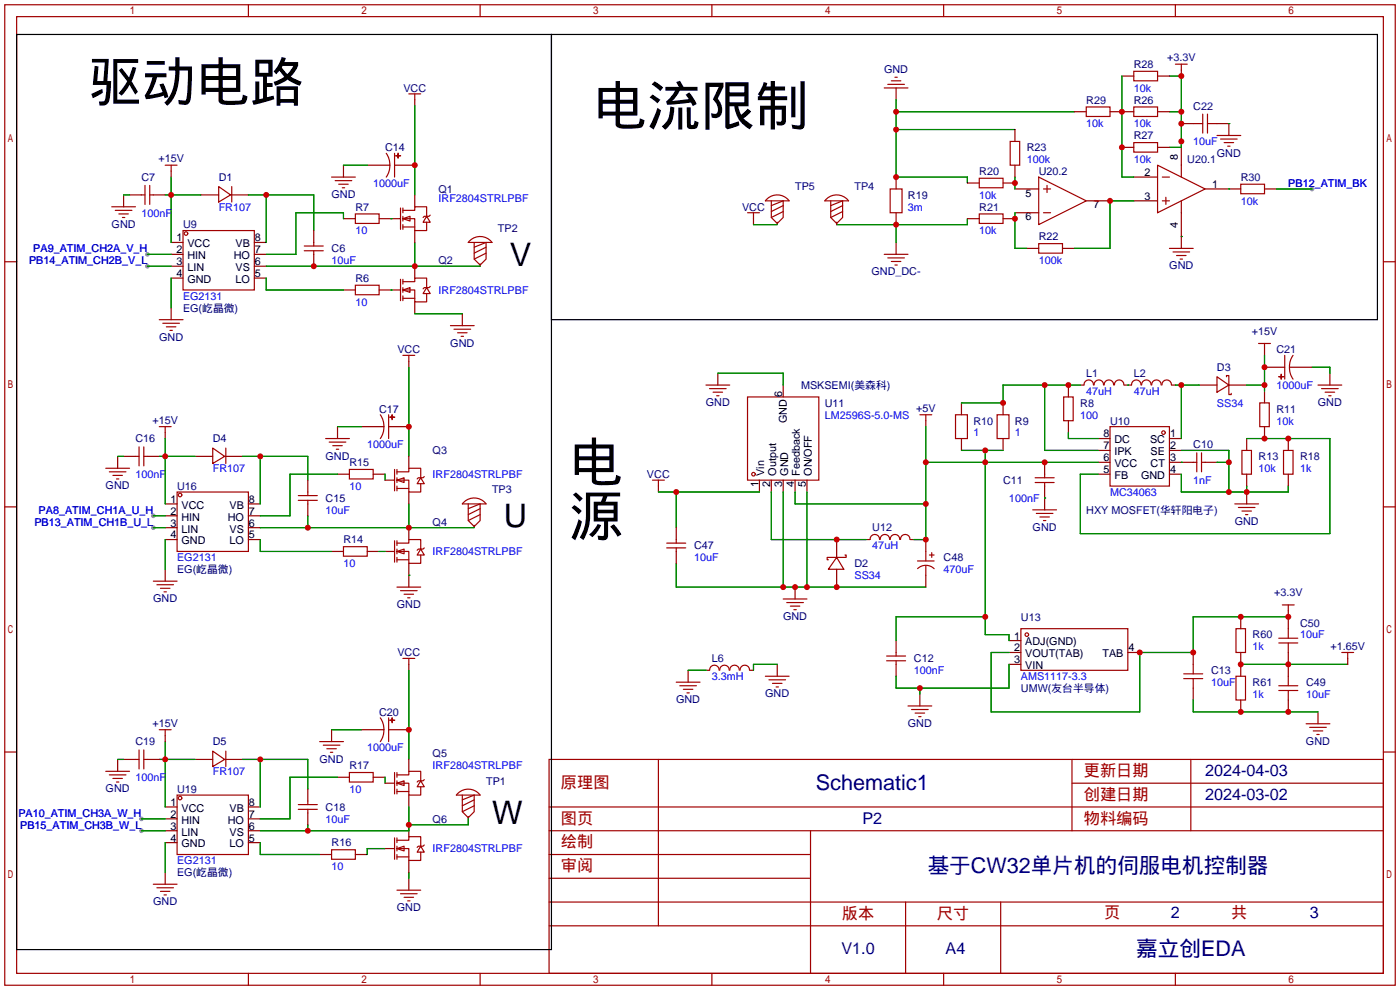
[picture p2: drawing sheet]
<svg xmlns="http://www.w3.org/2000/svg" width="299mm" height="212mm" viewBox="0 0 299 212" stroke-linecap="round" stroke-linejoin="round" font-family="sans-serif">
<g fill="#999">
<circle cx="31.5" cy="54.4" r=".51"/>
<circle cx="31.5" cy="56.9" r=".51"/>
<circle cx="30.2" cy="175" r=".51"/>
<circle cx="30.2" cy="177.5" r=".51"/>
<circle cx="280.4" cy="40.4" r=".51"/>
<circle cx="32.8" cy="112.8" r=".51"/>
<circle cx="32.8" cy="110.2" r=".51"/>
</g>
<g fill="none" stroke="#a10000" stroke-width=".25">
<path d="M1 1h297.2v209.6h-297.2zM3.6 3.6h292.1v204.4h-292.1zM53.1 1v2.6M102.6 1v2.6M152.1 1v2.6M189 18.8h5.1M189.7 18h3.6M190.5 17.3h2M191.3 16.5h.5M201.7 1v2.6M242.3 15.2h5.1v2.1h-5.1zM251.2 1v2.6"/>
<path d="M251.2 13.7h2.5M252.5 13.7v1.3M31 39.6v4.1M32 39.6v4.1M35.3 35.3h2.5M36.6 35.3v1.3M46.7 39.9l2.6 1.8-2.6 1.5zM49.5 39.9v3.3M70.9 37.8h5M71.6 38.6h3.6M72.4 39.4h2M82.5 32.8a4.6 4.6 0 0 1 0 5"/>
<path d="M84.3 32.8v5M84.6 33.3h1zM85.1 32.8v1zM87.4 20.1h2.5M88.6 20.1v1.2M209.3 38.1h5.1v2h-5.1zM215.9 30.2h2v5.1h-2zM222 37.8l10.2 5.1-10.2 5.1zM223.8 39.6v1.5M232.2 22.9h5v2h-5zM242.3 22.9h5.1v2h-5.1zM242.3 30.5h5.1v2h-5.1z"/>
<path d="M247.4 35.3l10.2 5.1-10.2 5.1zM248.4 37.8h1.5M252.5 35.3v2.5M255 26.4h2M257 24.4v4M258.1 24.4v4M258.1 26.4h2M260.1 29h5.1M260.9 29.7h3.5M261.6 30.5h2.1M262.4 31.2h.5M265.2 39.4h5.1v2h-5.1z"/>
<path d="M1 55.9h2.6M23.9 44.2h5.1M24.6 45h3.6M25.4 45.7h2M26.2 46.5h.5M30.2 41.7h.8M32 41.7h.8M39.1 49.3h15.3v12.7h-15.3zM65 53.6h4.1M65 52.6h4.1M67.1 51.8v.8M67.1 53.6v.8"/>
<path d="M73.2 40.1h.5M75.9 45.7h5.1v2.1h-5.1zM85.6 44.4v4.6M85.6 59.7v4.6M86.1 46.7h2.5v2.6h2.6v-1.8M86.1 45h2.5v-.8h2.6v2M86.1 46.7l1.5-.5v1zM86.1 44.4v1.1M86.1 46.2v1M86.1 48v1M86.1 59.7v1M86.1 48.5h2.5"/>
<path d="M91.2 46.2l.7 1.3h-1.5zM91.9 46l-.2 .2h-1l-.3 .3M100.5 51.3a3.2 3.2 0 0 1 4.7 .5h-5.1zM101.3 51.8v3.6l1.3 1.2 1.3-1.2v-3.6l-2.6 1M103.9 52.8l-2.6 1.3M103.9 54.1l-2.6 1.3M159.8 45.5h2.5M161 45.5v1.2M164 42.5a3.2 3.2 0 0 1 4.7 .4h-5.1zM164.8 42.9v3.6l1.3 1.3 1.3-1.3v-3.6l-2.6 1M167.4 43.9l-2.6 1.3M167.4 45.2l-2.6 1.3"/>
<path d="M176.7 42.5a3.2 3.2 0 0 1 4.7 .4h-5.1zM177.5 42.9v3.6l1.3 1.3 1.3-1.3v-3.6l-2.6 1M180.1 43.9l-2.6 1.3M180.1 45.2l-2.6 1.3M189 54.4h5.1M189.7 55.1h3.6M190.2 40.4h2.6v5.1h-2.6zM190.5 55.9h2M191.3 56.6h.5M209.3 45.7h5.1v2.1h-5.1zM222 52.1h5.1v2h-5.1zM223 45.5h1.5"/>
<path d="M223 40.4h1.5M248.4 42.9h1.5M249.2 42.2v1.5M249.9 53.1h5.1M250.7 53.8h3.6M251.5 54.6h2M252.2 55.4h.5M252.5 42.9v2.6M295.7 55.9h2.5M34 68.3h5.1M34.8 69.1h3.6M35.6 69.8h2"/>
<path d="M36.3 70.6h.5M75.9 61h5.1v2h-5.1zM86.1 62h2.5v2.5h2.6v-1.8M86.1 60.2h2.5v-.8h2.6v2.1M86.1 62l1.5-.5v1zM86.1 75.9h2.5M86.1 61.5v1M86.1 63.2v1.1M86.1 63.8h2.5M87.4 75.9v1.3M91.2 61.5l.7 1.2h-1.5zM91.9 61.2l-.2 .3h-1l-.3 .2"/>
<path d="M96.3 69.6h5M97 70.4h3.6M97.8 71.1h2M98.6 71.9h.5M269 73.4h2.5M270.3 73.4v1.3M274.6 75.9v5.1M276.4 75.9a4.6 4.6 0 0 0 0 5.1M29 97.5h.7M29.7 95.5v4.1M30.7 95.5v4.1M30.7 97.5h.8"/>
<path d="M34 91.2h2.6M35.3 91.2v1.3M45.5 95.8l2.5 1.7-2.5 1.6zM48.3 95.8v3.3M69.6 93.7h5.1M70.4 94.5h3.5M71.1 95.2h2.1M71.9 96h.5M81.3 88.6a4.6 4.6 0 0 1 0 5.1M83.1 88.6v5.1M83.3 89.2h1zM83.8 88.6v1.1z"/>
<path d="M150.9 82.3h5.1M151.6 83.1h3.6M152.4 83.8h2M153.2 84.6h.5M159.8 84.8h15.2v17.8h-15.2zM196.6 88.6h2.5M197.9 88.6v1.3M204.2 88.6h2.6v5.1h-2.6zM213.1 88.6h2.5v5.1h-2.5zM227.3 84.8h2.1v5.1h-2.1zM231.7 82.3a1.01 1.01 0 0 1 1-1.1 1.01 1.01 0 0 1 1 1.1M233.8 82.3a1.01 1.01 0 0 1 1-1.1 1.01 1.01 0 0 1 1.1 1.1"/>
<path d="M236 82.3a1.01 1.01 0 0 1 1-1.1 1.01 1.01 0 0 1 1 1.1M237.2 91.2h12.7v12.7h-12.7zM238.2 82.3a1.01 1.01 0 0 1 1-1.1 1.01 1.01 0 0 1 1 1.1M241.8 82.3a1.01 1.01 0 0 1 1-1.1 1.01 1.01 0 0 1 1.1 1.1M244 82.3a1.01 1.01 0 0 1 1-1.1 1.01 1.01 0 0 1 1 1.1M246.1 82.3a1.01 1.01 0 0 1 1.1-1.1 1.01 1.01 0 0 1 1 1.1M248.3 82.3a1.01 1.01 0 0 1 1-1.1 1.01 1.01 0 0 1 1.1 1.1M255 98.8h.8M255.8 96.8v4M256.8 96.8v4M256.8 98.8h.8M260.1 80.5l2.5 1.8-2.5 1.5z"/>
<path d="M262.1 80.5v-.2h.5v4h.5v-.2M265.4 96.3h2.1v5h-2.1zM269.2 86.1h2.1v5.1h-2.1zM273.3 80.5h1zM273.8 80v1zM274.3 96.3h2.1v5h-2.1zM281.7 82.3h5.1M282.4 83.1h3.6M283.2 83.8h2M284 84.6h.5M1 108.3h2.6M22.6 100.1h5.1"/>
<path d="M23.4 100.8h3.5M24.1 101.6h2.1M24.9 102.4h.5M37.8 105.2h15.3v12.7h-15.3zM63.8 106.9h4M63.8 105.9h4M65.8 105.2v.7M65.8 106.9v.8M73.4 116.8h5.1v2.1h-5.1zM74.7 100.3h5.1v2.1h-5.1zM84.3 100.3v4.6M84.3 115.6v4.5"/>
<path d="M84.8 102.6h2.6v2.6h2.5v-1.8M84.8 100.8h2.6v-.7h2.5v2M84.8 102.6l1.6-.5v1zM84.8 117.9h2.6v2.5h2.5v-1.8M84.8 116.1h2.6v-.8h2.5v2M84.8 117.9l1.6-.6v1.1zM84.8 100.3v1M84.8 102.1v1M84.8 103.9v1M84.8 115.6v1M84.8 117.3v1.1M84.8 119.1v1"/>
<path d="M84.8 104.4h2.6M84.8 119.6h2.6M89.9 102.1l.8 1.3h-1.5zM89.9 117.3l.8 1.3h-1.5zM90.7 101.9l-.3 .2h-1l-.2 .3M90.7 117.1l-.3 .2h-1l-.2 .3M99.2 107.2a3.2 3.2 0 0 1 4.7 .5h-5.1zM100.1 107.7v3.6l1.2 1.2 1.3-1.2v-3.6l-2.5 1M102.6 108.7l-2.5 1.3M102.6 110l-2.5 1.3M139.4 102.6h2.6M140.7 102.6v1.3"/>
<path d="M142.5 117.1h4.1M142.5 116.1h4.1M144.5 115.3v.8M144.5 117.1v.8M178.8 119.1l1.5 2.6h-3.3zM180.6 118.6h.2v.5h-4v.5h.2M186 115.3a1.01 1.01 0 0 1 1-1.1 1.01 1.01 0 0 1 1 1.1M188.1 115.3a1.01 1.01 0 0 1 1-1.1 1.01 1.01 0 0 1 1 1.1M190.3 115.3a1.01 1.01 0 0 1 1-1.1 1.01 1.01 0 0 1 1 1.1M192.5 115.3a1.01 1.01 0 0 1 1-1.1 1.01 1.01 0 0 1 1 1.1M196.1 119.9h3.5M197.9 117.9v2"/>
<path d="M198.6 118.6h1M199.1 118.1v1M220.7 109h5.1M221.2 103.1h4.1M221.2 102.1h4.1M221.5 109.7h3.5M222.2 110.5h2.1M223 111.3h.5M223.3 101.3v.8M223.3 103.1v.8M263.9 107.7h5.1M264.7 108.5h3.5"/>
<path d="M265.4 109.2h2.1M266.2 110h.5M295.7 108.3h2.5M32.8 124.2h5M33.5 125h3.6M34.3 125.7h2M35.1 126.5h.5M84.8 125.5h5.1M85.6 126.2h3.6M86.4 127h2M87.1 127.8h.5M167.4 128h5.1"/>
<path d="M168.1 128.8h3.6M168.9 129.5h2M169.7 130.3h.5M191.5 139.4v.8M196.1 121.5a2.54 2.54 0 0 1 3.6 0M197.9 120.9v2M218.2 134.4h22.8v8.9h-22.8zM264.2 134.4h2v5h-2zM273.3 137.4h4.1M273.3 136.4h4.1M274.1 129.3h2.5M275.3 129.3v1.3"/>
<path d="M275.3 134.4v2M275.3 137.4v2M286.8 139.4h2.5M288 139.4v1.3M34 156h2.6M35.3 156v1.2M68.3 158.5h5.1M69.1 159.3h3.5M81.3 153.4a4.6 4.6 0 0 1 0 5.1M83.1 153.4v5.1M83.3 153.9h1zM83.8 153.4v1z"/>
<path d="M86.1 140.7h2.5M87.4 140.7v1.3M144.5 145.8h5.1M145.3 146.6h3.5M146 147.3h2.1M146.8 148.1h.5M151.7 143.2a1.01 1.01 0 0 1 1-1 1.01 1.01 0 0 1 1 1M153.8 143.2a1.01 1.01 0 0 1 1-1 1.01 1.01 0 0 1 1 1M156 143.2a1.01 1.01 0 0 1 1-1 1.01 1.01 0 0 1 1 1M158.2 143.2a1.01 1.01 0 0 1 1-1 1.01 1.01 0 0 1 1 1M163.6 144.5h5.1M164.3 145.3h3.6"/>
<path d="M165.1 146.1h2M165.9 146.8h.5M189.5 141.2h4M189.5 140.2h4M191.5 141.2v.8M194.1 150.9h5M194.8 151.6h3.6M195.6 152.4h2M196.3 153.2h.5M253 145h4M253 144h4M255 142v2"/>
<path d="M255 145v2.1M264.2 144.5h2v5.1h-2zM273.3 147.6h4.1M273.3 146.6h4.1M275.3 144.5v2.1M275.3 147.6v2M279.1 154.7h5.1M279.9 155.4h3.6M280.7 156.2h2M281.4 157h.5M1 160.7h2.6M22.6 164.8h5.1"/>
<path d="M23.4 165.6h3.5M24.1 166.4h2.1M24.9 167.1h.5M29 162.3h.7M29.7 160.3v4M30.7 160.3v4M30.7 162.3h.8M37.8 169.9h15.3v12.7h-15.3zM45.5 160.5l2.5 1.8-2.5 1.5zM48.3 160.5v3.3M63.8 173h4M63.8 172h4"/>
<path d="M65.8 171.2v.8M65.8 173v.7M69.8 160h2.1M70.6 160.8h.5M74.7 165.1h5.1v2h-5.1zM84.3 165.1v4.6M84.3 179.1v4.5M84.8 167.4h2.6v2.5h2.5v-1.8M84.8 165.6h2.6v-.8h2.5v2.1M84.8 167.4l1.6-.5v1zM84.8 179.6h2.6v-.8h2.5v2M84.8 165.1v1"/>
<path d="M84.8 166.9v1M84.8 168.7v1M84.8 179.1v1M84.8 169.2h2.6M89.9 166.9l.8 1.2h-1.5zM90.7 166.6l-.3 .3h-1l-.2 .2M98 169.5a3.2 3.2 0 0 1 4.6 .4h-5.1zM98.8 169.9v3.6l1.3 1.3 1.2-1.3v-3.6l-2.5 1M101.3 170.9l-2.5 1.3M101.3 172.2l-2.5 1.3M117.3 162.3h178.4v45.7h-178.4zM117.3 177.5h178.4"/>
<path d="M117.3 172.5h178.4M140.7 162.3v35.6M173.2 177.5v30.5M229.1 162.3v15.2M229.1 167.4h66.6M254.5 162.3v15.2M295.7 160.7h2.5M32.8 189h5M33.5 189.7h3.6M34.3 190.5h2M35.1 191.3h.5M70.9 181.6h5v2h-5z"/>
<path d="M84.8 181.4h2.6v2.5h2.5v-1.8M84.8 181.4l1.6-.6v1.1zM84.8 190.2h5.1M84.8 180.8v1.1M84.8 182.6v1M84.8 183.1h2.6M85.6 191h3.6M86.4 191.8h2M87.1 192.5h.5M89.9 180.8l.8 1.3h-1.5zM90.7 180.6l-.3 .2h-1l-.2 .3M117.3 182.6h55.9"/>
<path d="M117.3 197.9h178.4M117.3 192.8h178.4M117.3 187.7h55.9M193.5 192.8v15.2M213.9 192.8v15.2M53.1 208v2.6M102.6 208v2.6M152.1 208v2.6M201.7 208v2.6M251.2 208v2.6"/>
<circle cx="39.8" cy="49.9" r=".38"/>
<circle cx="248.7" cy="92.5" r=".38"/>
<circle cx="38.5" cy="105.8" r=".38"/>
<circle cx="161" cy="101.3" r=".38"/>
<circle cx="219.5" cy="135.6" r=".38"/>
<circle cx="38.5" cy="170.6" r=".38"/>
</g>
<g fill="none" stroke="#870000" stroke-width=".25">
<path d="M191.5 18.8v2.5M239.8 16.3h2.5M247.4 16.3h2.5M252.5 15v1.3M36.6 36.6v1.2M73.4 35.3v2.5M78.5 35.3h4.8M84.3 35.3h4.3M88.6 21.3v1.3M191.5 37.8v2.6M206.8 39.1h2.5M214.4 39.1h2.5"/>
<path d="M216.9 27.7v2.5M216.9 35.3v2.5M229.6 23.9h2.6M237.2 23.9h5.1M239.8 31.5h2.5M242.3 37.8h5.1M247.4 23.9h2.5M247.4 31.5h2.5M252.5 30.2v5.1M252.5 26.4h2.5M260.1 26.4h2.5v2.6M26.4 41.7v2.5"/>
<path d="M27.7 41.7h2.5M32.8 41.7h2.5M36.6 51.8h2.5M36.6 54.4h2.5M36.6 56.9h2.5M36.6 59.4h2.5M42.9 41.7h3.8M49.3 41.7h3.8M54.4 51.8h2.5M54.4 54.4h2.5M54.4 56.9h2.5M54.4 59.4h2.5"/>
<path d="M67.1 49.3v2.5M67.1 54.4v2.5M73.4 46.7h2.5M81 46.7h4.6M88.6 41.7v2.5M88.6 49.3v2.5M88.6 56.9v2.5M102.6 56.4v.5M161 46.7v1.3M166.1 47.5v.5M178.8 47.5v.5M191.5 45.5v2.5"/>
<path d="M191.5 51.8v2.6M206.8 46.7h2.5M214.4 46.7h2.5M216.9 40.4h5.1M216.9 45.5h5.1M219.5 53.1h2.5M227.1 53.1h2.5M232.2 42.9h5M242.3 42.9h5.1M252.5 45.5v7.6M257.6 40.4h7.6M270.3 40.4h2.5"/>
<path d="M36.6 65.8v2.5M73.4 62h2.5M81 62h4.6M87.4 77.2v1.3M88.6 64.5v2.6M98.8 67.1v2.5M153.4 79.8v2.5M270.3 74.7v1.2M270.3 78.5h4.3M275.6 78.5h4.8M284.2 79.8v2.5M25.1 97.5v2.6"/>
<path d="M26.4 97.5h2.6M31.5 97.5h2.5M35.3 92.5v1.2M41.7 97.5h3.8M48 97.5h3.8M72.1 91.2v2.5M77.2 91.2h4.8M83.1 91.2h4.3M87.4 97.5v2.6M167.4 82.3v2.5M197.9 89.9v1.3M205.5 86.1v2.5"/>
<path d="M205.5 93.7v2.6M214.4 86.1v2.5M214.4 93.7v2.6M223.3 98.8v2.5M228.3 82.3v2.5M228.3 89.9v2.6M230.9 82.3h.7M234.7 93.7h2.5M234.7 96.3h2.5M234.7 98.8h2.5M240.3 82.3h1.5M249.9 93.7h2.6"/>
<path d="M249.9 96.3h2.6M249.9 98.8h5.1M250.4 82.3h.8M256.3 82.3h3.8M257.6 98.8h2.5M262.6 82.3h3.8M266.4 93.7v2.6M270.3 83.6v2.5M270.3 91.2v2.5M275.3 93.7v2.6M35.3 115.3h2.5M35.3 107.7h2.5"/>
<path d="M35.3 110.2h2.5M35.3 112.8h2.5M53.1 115.3h2.5M53.1 107.7h2.5M53.1 110.2h2.5M53.1 112.8h2.5M65.8 102.6v2.6M65.8 107.7v2.5M70.9 117.9h2.5M72.1 101.3h2.6M78.5 117.9h2.5M79.8 101.3h2.5"/>
<path d="M82.3 117.9h2M82.3 102.6h2M87.4 105.2v2.5M87.4 112.8v2.5M101.3 112.3v.5M140.7 103.9v1.3M144.5 112.8v2.5M144.5 117.9v2.5M162.3 102.6v2.6M164.8 102.6v2.6M167.4 102.6v2.6M169.9 102.6v2.6"/>
<path d="M172.5 102.6v2.6M178.8 115.3v3.8M185.2 115.3h.7M194.6 115.3h.7M197.9 115.3v2.6M223.3 103.9v5.1M234.7 101.3h2.5M249.9 101.3h2.6M266.4 101.3v2.6M266.4 105.2v2.5M275.3 101.3v2.6M35.3 121.7v2.5"/>
<path d="M87.4 120.4v5.1M169.9 125.5v2.5M178.8 121.7v3.8M191.5 136.9v2.5M197.9 122.9v2.6M215.6 136.9h2.6M215.6 139.4h2.6M241 139.4h2.6M255 139.4v2.6M265.2 131.8v2.6M265.2 139.4v5.1M275.3 130.6v3.8"/>
<path d="M275.3 139.4v5.1M35.3 157.2v1.3M70.9 156v2.5M77.2 156h4.8M83.1 156h4.3M87.4 142v1.3M147.1 143.3v2.5M150.9 143.3h.7M160.3 143.3h.7M166.1 142v2.5M191.5 142v2.5M196.6 148.3v2.6"/>
<path d="M215.6 142h2.6M255 147.1v2.5M265.2 149.6v2.5M275.3 149.6v2.5M281.7 152.1v2.6M288 140.7v1.3M25.1 162.3v2.5M26.4 162.3h2.6M31.5 162.3h2.5M35.3 172.5h2.5M35.3 175h2.5M35.3 177.5h2.5"/>
<path d="M41.7 162.3h3.8M48 162.3h3.8M53.1 172.5h2.5M53.1 175h2.5M53.1 177.5h2.5M65.8 168.7v2.5M65.8 173.7v2.6M72.1 166.1h2.6M79.8 166.1h2.5M82.3 167.4h2M87.4 162.3v2.5M87.4 169.9v2.6"/>
<path d="M87.4 176.3v2.5M100.1 174.5v.5M35.3 186.4v2.6M35.3 180.1h2.5M53.1 180.1h2.5M68.3 182.6h2.6M75.9 182.6h2.6M82.3 181.4h2M87.4 183.9v2.5M87.4 187.7v2.5"/>
</g>
<g fill="none" stroke="#008700" stroke-width=".25">
<path d="M239.8 16.3v21.5h2.5M249.9 16.3h2.6v15.2h-2.6M36.6 37.8v14M73.4 35.3h5.1M88.6 22.6v19.1M191.5 21.3v16.5h15.3v1.3M191.5 27.7h25.4M191.5 23.9h38.1M216.9 37.8v2.6M249.9 23.9h2.6M262.6 26.4h.1M26.4 41.7h1.3"/>
<path d="M31.5 54.4h5.1M31.5 56.9h5.1M35.3 41.7h7.6M36.6 59.4v6.4M53.1 41.7h14v7.6M56.9 59.4v2.6h16.5M56.9 41.7v10.1M56.9 56.9h45.7M73.4 46.7v-1.2h-10.2v8.9h-6.3M83.6 46.7h.1M88.6 51.8v5.1M161 48h5.1"/>
<path d="M191.5 48v3.8M206.8 46.7v1.3h-28M216.9 45.5v7.6h2.6M242.3 42.9h-5.1v10.2h-7.6M252.5 50.5h.1M262.6 40.4h.1M272.8 40.4h7.6M83.6 62h.1M87.4 78.5v19M88.6 67.1h10.2M153.4 79.8h14v2.5M270.3 75.9v7.7"/>
<path d="M280.4 78.5h3.8v1.3M25.1 97.5h1.3M34 97.5h7.7M35.3 93.7v14M51.8 97.5h14v5.1M55.6 97.5v10.2M72.1 91.2h5.1M197.9 91.2v24.1h-2.6M197.9 98.8h36.8M205.5 96.3h8.9M210.6 96.3v39.3h5v1.3M223.3 82.3v14h11.4"/>
<path d="M228.3 92.5v1.2h6.4M230.9 82.3h-16.5v3.8h-8.9M241 82.3h.1M251.2 82.3h5.1M252.5 98.8h.1M252.5 82.3v11.4M252.5 96.3h10.1v8.9M260.1 98.8h2.5M266.4 93.7h17.8v20.3h-53.3v-12.7h3.8M266.4 82.3h3.9M32.8 112.8h2.5M32.8 110.2h2.5"/>
<path d="M35.3 115.3v6.4M55.6 115.3v2.6h15.3M55.6 112.8h45.7M65.8 110.2v2.6M72.1 101.3h-10.1v8.9h-6.4M81 117.9h1.3M82.3 101.3v1.3M87.4 107.7v5.1M140.7 105.2h21.6M144.5 105.2v7.6M164.8 105.2v10.1h20.4M167.4 105.2v20.3"/>
<path d="M169.9 105.2v2.5h28M172.5 105.2v20.3M223.3 106.4h.1M252.5 101.3v3.9h22.8v-1.3M266.4 103.9v1.3M87.4 122.9h.1M144.5 120.4v5.1h53.4M210.6 131.8h-19.1v5.1M275.3 131.8h-20.3v7.6h-11.4v12.7h-31.8v-12.7h3.8M35.3 158.5v14M70.9 156h6.3M87.4 143.3v19"/>
<path d="M147.1 143.3h3.8M166.1 142h-5.1v1.3M196.6 147.1v1.2M215.6 142v5.1h-24.1v-2.6M255 149.6v2.5h26.7M265.2 142h22.8M25.1 162.3h1.3M30.2 175h5.1M30.2 177.5h5.1M34 162.3h7.7M51.8 162.3h14v6.4M55.6 162.3v10.2"/>
<path d="M65.8 176.3v1.2M72.1 166.1h-10.1v8.9h-6.4M82.3 166.1v1.3M87.4 172.5v5h-31.8M100.1 175v1.3h-12.7M35.3 180.1v6.3M55.6 180.1v2.5h12.7M82.3 181.4h-3.8v1.2M87.4 186.4v1.3"/>
</g>
<path d="M3.6 7.4h114.3v195.5h-114.3zM117.9 7.4h176.5v60.9h-176.5z" fill="none" stroke="#000" stroke-width=".25"/>
<g fill="#c00">
<circle cx="36.6" cy="41.7" r=".63"/>
<circle cx="88.6" cy="35.3" r=".63"/>
<circle cx="144.5" cy="105.2" r=".63"/>
<circle cx="172.5" cy="125.5" r=".63"/>
<circle cx="167.4" cy="125.5" r=".63"/>
<circle cx="169.9" cy="125.5" r=".63"/>
<circle cx="178.8" cy="125.5" r=".63"/>
<circle cx="178.8" cy="115.3" r=".63"/>
<circle cx="262.6" cy="98.8" r=".63"/>
<circle cx="262.6" cy="105.2" r=".63"/>
<circle cx="266.4" cy="105.2" r=".63"/>
<circle cx="270.3" cy="93.7" r=".63"/>
<circle cx="275.3" cy="93.7" r=".63"/>
<circle cx="252.5" cy="82.3" r=".63"/>
<circle cx="196.6" cy="147.1" r=".63"/>
<circle cx="265.2" cy="152.1" r=".63"/>
<circle cx="275.3" cy="152.1" r=".63"/>
<circle cx="255" cy="139.4" r=".63"/>
<circle cx="243.6" cy="139.4" r=".63"/>
<circle cx="265.2" cy="131.8" r=".63"/>
<circle cx="275.3" cy="131.8" r=".63"/>
<circle cx="87.4" cy="91.2" r=".63"/>
<circle cx="35.3" cy="162.3" r=".63"/>
<circle cx="87.4" cy="156" r=".63"/>
<circle cx="88.6" cy="56.9" r=".63"/>
<circle cx="67.1" cy="56.9" r=".63"/>
<circle cx="87.4" cy="112.8" r=".63"/>
<circle cx="65.8" cy="112.8" r=".63"/>
<circle cx="270.3" cy="82.3" r=".63"/>
<circle cx="270.3" cy="78.5" r=".63"/>
<circle cx="223.3" cy="82.3" r=".63"/>
<circle cx="214.4" cy="86.1" r=".63"/>
<circle cx="228.3" cy="82.3" r=".63"/>
<circle cx="197.9" cy="115.3" r=".63"/>
<circle cx="197.9" cy="107.7" r=".63"/>
<circle cx="197.9" cy="98.8" r=".63"/>
<circle cx="210.6" cy="98.8" r=".63"/>
<circle cx="223.3" cy="98.8" r=".63"/>
<circle cx="210.6" cy="131.8" r=".63"/>
<circle cx="210.6" cy="96.3" r=".63"/>
<circle cx="191.5" cy="23.9" r=".63"/>
<circle cx="191.5" cy="27.7" r=".63"/>
<circle cx="191.5" cy="37.8" r=".63"/>
<circle cx="191.5" cy="48" r=".63"/>
<circle cx="216.9" cy="39.1" r=".63"/>
<circle cx="216.9" cy="46.7" r=".63"/>
<circle cx="252.5" cy="23.9" r=".63"/>
<circle cx="252.5" cy="16.3" r=".63"/>
<circle cx="252.5" cy="26.4" r=".63"/>
<circle cx="252.5" cy="30.2" r=".63"/>
<circle cx="237.2" cy="42.9" r=".63"/>
<circle cx="239.8" cy="31.5" r=".63"/>
<circle cx="239.8" cy="23.9" r=".63"/>
<circle cx="55.6" cy="97.5" r=".63"/>
<circle cx="55.6" cy="162.3" r=".63"/>
<circle cx="56.9" cy="41.7" r=".63"/>
<circle cx="87.4" cy="176.3" r=".63"/>
<circle cx="65.8" cy="177.5" r=".63"/>
<circle cx="35.3" cy="97.5" r=".63"/>
<circle cx="275.3" cy="142" r=".63"/>
<circle cx="265.2" cy="142" r=".63"/>
</g>
<g font-size="11.5">
<text x="18.8" y="21.6">驱动电路</text>
<text x="126.7" y="26.6">电流限制</text>
<text x="121.7" y="102.8">电</text>
<text x="121.7" y="114.4">源</text>
</g>
<g font-size="6.9">
<text x="109" y="56.8">V</text>
<text x="107.7" y="112.7">U</text>
<text x="105.2" y="176.2">W</text>
</g>
<g font-size="4.6" fill="#000080">
<text x="174.4" y="168.8">Schematic1</text>
<text x="198.3" y="186.6">基于CW32单片机的伺服电机控制器</text>
<text x="242.8" y="204.3">嘉立创EDA</text>
</g>
<g font-size="3.5" fill="#a00000">
<text x="231.6" y="165.9">更新日期</text>
<text x="119.9" y="168.4">原理图</text>
<text x="231.6" y="171">创建日期</text>
<text x="119.9" y="176">图页</text>
<text x="231.6" y="176">物料编码</text>
<text x="119.9" y="181.1">绘制</text>
<text x="119.9" y="186.2">审阅</text>
<text x="179.9" y="196.4">版本</text>
<text x="200.2" y="196.4">尺寸</text>
<text x="236" y="196.1">页</text>
<text x="263.1" y="196.1">共</text>
</g>
<g font-size="3.5" fill="#000080">
<text x="257.6" y="165.9">2024-04-03</text>
<text x="257.6" y="171">2024-03-02</text>
<text x="184.3" y="176">P2</text>
<text x="250.2" y="196.1">2</text>
<text x="280" y="196.1">3</text>
<text x="179.8" y="204">V1.0</text>
<text x="202.1" y="204">A4</text>
</g>
<g font-size="2.3" fill="#000080">
<text x="189" y="15.7">GND</text>
<text x="242.3" y="14.5">R28</text>
<text x="249.4" y="13.1">+3.3V</text>
<text x="86.2" y="19.6">VCC</text>
<text x="232.2" y="22.1">R29</text>
<text x="242.3" y="22.1">R26</text>
<text x="255" y="23.4">C22</text>
<text x="242.3" y="29.8">R27</text>
<text x="33.8" y="34.7">+15V</text>
<text x="82.3" y="32.3">C14</text>
<text x="219.5" y="32.3">R23</text>
<text x="253.7" y="34.8">U20.1</text>
<text x="260.1" y="33.5">GND</text>
<text x="30.2" y="38.7">C7</text>
<text x="46.7" y="38.7">D1</text>
<text x="93.7" y="41.2">Q1</text>
<text x="169.9" y="40.7">TP5</text>
<text x="182.6" y="40.7">TP4</text>
<text x="209.3" y="37.4">R20</text>
<text x="222" y="37.4">U20.2</text>
<text x="265.2" y="38.7">R30</text>
<text x="70.8" y="42.3">GND</text>
<text x="75.9" y="45">R7</text>
<text x="158.6" y="45">VCC</text>
<text x="194.1" y="42.5">R19</text>
<text x="209.3" y="45">R21</text>
<text x="23.9" y="48.7">GND</text>
<text x="39.1" y="48.8">U9</text>
<text x="70.9" y="53.9">C6</text>
<text x="106.4" y="49.6">TP2</text>
<text x="222" y="51.4">R22</text>
<text x="93.7" y="56.4">Q2</text>
<text x="186.3" y="58.9">GND_DC-</text>
<text x="249.9" y="57.6">GND</text>
<text x="75.9" y="60.2">R6</text>
<text x="39.1" y="66.6">EG(屹晶微)</text>
<text x="267.5" y="71.6">+15V</text>
<text x="34" y="72.8">GND</text>
<text x="84.9" y="75.5">VCC</text>
<text x="96.2" y="74.1">GND</text>
<text x="272.8" y="75.5">C21</text>
<text x="171.2" y="83.1">MSKSEMI(美森科)</text>
<text x="232.2" y="80.6">L1</text>
<text x="242.3" y="80.6">L2</text>
<text x="260.1" y="79.3">D3</text>
<text x="81" y="88.2">C17</text>
<text x="150.9" y="86.8">GND</text>
<text x="176.3" y="86.9">U11</text>
<text x="195.8" y="88.1">+5V</text>
<text x="230.9" y="86.9">R8</text>
<text x="272.8" y="88.2">R11</text>
<text x="281.7" y="86.8">GND</text>
<text x="29" y="94.5">C16</text>
<text x="32.6" y="90.6">+15V</text>
<text x="45.5" y="94.5">D4</text>
<text x="208" y="90.7">R10</text>
<text x="216.9" y="90.7">R9</text>
<text x="237.2" y="90.7">U10</text>
<text x="255" y="95.8">C10</text>
<text x="69.6" y="98.2">GND</text>
<text x="74.7" y="99.6">R15</text>
<text x="92.5" y="97.1">Q3</text>
<text x="269" y="98.3">R13</text>
<text x="277.9" y="98.3">R18</text>
<text x="22.6" y="104.6">GND</text>
<text x="37.8" y="104.7">U16</text>
<text x="69.6" y="107.2">C15</text>
<text x="105.2" y="105.5">TP3</text>
<text x="138.3" y="102.2">VCC</text>
<text x="214.4" y="103.4">C11</text>
<text x="92.5" y="112.3">Q4</text>
<text x="186.4" y="113.6">U12</text>
<text x="220.7" y="113.5">GND</text>
<text x="232.2" y="109.8">HXY MOSFET(华轩阳电子)</text>
<text x="263.9" y="112.2">GND</text>
<text x="73.4" y="116.1">R14</text>
<text x="148.3" y="117.4">C47</text>
<text x="201.7" y="119.9">C48</text>
<text x="37.8" y="122.5">EG(屹晶微)</text>
<text x="182.6" y="121.2">D2</text>
<text x="32.7" y="128.7">GND</text>
<text x="84.8" y="130">GND</text>
<text x="272.3" y="127.4">+3.3V</text>
<text x="167.4" y="132.5">GND</text>
<text x="218.2" y="132.6">U13</text>
<text x="267.7" y="136.4">R60</text>
<text x="277.9" y="133.9">C50</text>
<text x="84.9" y="140.3">VCC</text>
<text x="152.1" y="141.5">L6</text>
<text x="195.3" y="141.5">C12</text>
<text x="284.3" y="138.9">+1.65V</text>
<text x="163.6" y="149">GND</text>
<text x="218.2" y="147.9">UMW(友台半导体)</text>
<text x="258.8" y="144.1">C13</text>
<text x="267.7" y="146.6">R61</text>
<text x="279.1" y="146.6">C49</text>
<text x="32.6" y="155.4">+15V</text>
<text x="81" y="153">C20</text>
<text x="144.5" y="150.3">GND</text>
<text x="194" y="155.4">GND</text>
<text x="29" y="159.3">C19</text>
<text x="45.5" y="159.3">D5</text>
<text x="92.5" y="161.8">Q5</text>
<text x="279.1" y="159.2">GND</text>
<text x="68.3" y="163">GND</text>
<text x="74.7" y="164.4">R17</text>
<text x="103.9" y="167.7">TP1</text>
<text x="22.6" y="169.3">GND</text>
<text x="37.8" y="169.5">U19</text>
<text x="69.6" y="173.3">C18</text>
<text x="92.5" y="175.8">Q6</text>
<text x="70.9" y="180.9">R16</text>
<text x="37.8" y="187.2">EG(屹晶微)</text>
<text x="32.7" y="193.5">GND</text>
<text x="84.8" y="194.7">GND</text>
</g>
<g font-size="2.3" fill="#00f">
<text x="242.3" y="19.6">10k</text>
<text x="232.2" y="27.2">10k</text>
<text x="242.3" y="27.2">10k</text>
<text x="219.5" y="34.8">100k</text>
<text x="242.3" y="34.8">10k</text>
<text x="255" y="31">10uF</text>
<text x="79.8" y="39.9">1000uF</text>
<text x="275.3" y="39.9">PB12_ATIM_BK</text>
<text x="30.2" y="46.3">100nF</text>
<text x="46.7" y="45">FR107</text>
<text x="93.7" y="43.2">IRF2804STRLPBF</text>
<text x="194.1" y="45">3m</text>
<text x="209.3" y="42.5">10k</text>
<text x="265.2" y="43.7">10k</text>
<text x="7.1" y="53.9">PA9_ATIM_CH2A_V_H</text>
<text x="75.9" y="50.1">10</text>
<text x="209.3" y="50.1">10k</text>
<text x="6.2" y="56.4">PB14_ATIM_CH2B_V_L</text>
<text x="70.9" y="56.4">10uF</text>
<text x="222" y="56.4">100k</text>
<text x="39.1" y="64.1">EG2131</text>
<text x="75.9" y="65.3">10</text>
<text x="93.7" y="62.8">IRF2804STRLPBF</text>
<text x="272.8" y="83.1">1000uF</text>
<text x="176.3" y="89.5">LM2596S-5.0-MS</text>
<text x="230.9" y="89.5">100</text>
<text x="232.2" y="84.4">47uH</text>
<text x="242.3" y="84.4">47uH</text>
<text x="260.1" y="86.9">SS34</text>
<text x="78.5" y="95.8">1000uF</text>
<text x="208" y="93.3">1</text>
<text x="216.9" y="93.3">1</text>
<text x="272.8" y="90.7">10k</text>
<text x="45.5" y="100.9">FR107</text>
<text x="269" y="100.9">10k</text>
<text x="277.9" y="100.9">1k</text>
<text x="29" y="102.2">100nF</text>
<text x="74.7" y="104.7">10</text>
<text x="92.5" y="102.2">IRF2804STRLPBF</text>
<text x="215.6" y="107.2">100nF</text>
<text x="237.2" y="106">MC34063</text>
<text x="255" y="103.4">1nF</text>
<text x="7.4" y="112.3">PB13_ATIM_CH1B_U_L</text>
<text x="8.3" y="109.8">PA8_ATIM_CH1A_U_H</text>
<text x="69.6" y="109.8">10uF</text>
<text x="37.8" y="119.9">EG2131</text>
<text x="92.5" y="118.7">IRF2804STRLPBF</text>
<text x="148.3" y="119.9">10uF</text>
<text x="186.4" y="117.4">47uH</text>
<text x="73.4" y="121.2">10</text>
<text x="182.6" y="123.7">SS34</text>
<text x="201.7" y="122.5">470uF</text>
<text x="277.9" y="136.4">10uF</text>
<text x="267.7" y="139">1k</text>
<text x="152.1" y="145.3">3.3mH</text>
<text x="195.3" y="144.1">100nF</text>
<text x="218.2" y="145.3">AMS1117-3.3</text>
<text x="258.8" y="146.6">10uF</text>
<text x="267.7" y="149.1">1k</text>
<text x="279.1" y="149.1">10uF</text>
<text x="78.5" y="160.6">1000uF</text>
<text x="29" y="166.9">100nF</text>
<text x="45.5" y="165.7">FR107</text>
<text x="92.5" y="164.4">IRF2804STRLPBF</text>
<text x="74.7" y="169.5">10</text>
<text x="3.9" y="174.5">PA10_ATIM_CH3A_W_H</text>
<text x="4.3" y="177.1">PB15_ATIM_CH3B_W_L</text>
<text x="69.6" y="175.8">10uF</text>
<text x="37.8" y="184.7">EG2131</text>
<text x="70.9" y="186">10</text>
<text x="92.5" y="182.2">IRF2804STRLPBF</text>
</g>
<g font-size="2.3">
<text x="251.8" y="34.3" transform="rotate(-90 251.8 34.3)">8</text>
<text x="244.6" y="37.6">2</text>
<text x="259.1" y="40.2">1</text>
<text x="219.2" y="42">5</text>
<text x="219.2" y="47.1">6</text>
<text x="233.7" y="44.5">7</text>
<text x="244.6" y="42.7">3</text>
<text x="37.7" y="51.6">1</text>
<text x="40.1" y="52.9">VCC</text>
<text x="50.3" y="52.9">VB</text>
<text x="54.5" y="51.6">8</text>
<text x="251.8" y="48.8" transform="rotate(-90 251.8 48.8)">4</text>
<text x="37.7" y="54.1">2</text>
<text x="37.7" y="56.7">3</text>
<text x="37.7" y="59.2">4</text>
<text x="40.1" y="55.4">HIN</text>
<text x="40.1" y="57.9">LIN</text>
<text x="50" y="55.4">HO</text>
<text x="50.3" y="57.9">VS</text>
<text x="54.5" y="59.2">5</text>
<text x="54.5" y="56.7">6</text>
<text x="54.5" y="54.1">7</text>
<text x="40.1" y="60.5">GND</text>
<text x="50.3" y="60.5">LO</text>
<text x="167.2" y="84.8" transform="rotate(-90 167.2 84.8)">6</text>
<text x="168.2" y="90.5" transform="rotate(-90 168.2 90.5)">GND</text>
<text x="235.8" y="93.5">8</text>
<text x="238.2" y="94.8">DC</text>
<text x="245.8" y="94.8">SC</text>
<text x="250.1" y="93.5">1</text>
<text x="163.3" y="101.7" transform="rotate(-90 163.3 101.7)">Vin</text>
<text x="165.9" y="101.7" transform="rotate(-90 165.9 101.7)">Output</text>
<text x="168.4" y="101.7" transform="rotate(-90 168.4 101.7)">GND</text>
<text x="171" y="101.7" transform="rotate(-90 171 101.7)">Feedback</text>
<text x="173.5" y="101.7" transform="rotate(-90 173.5 101.7)">ON/OFF</text>
<text x="235.8" y="101.1">5</text>
<text x="235.8" y="98.6">6</text>
<text x="235.8" y="96">7</text>
<text x="238.2" y="99.8">VCC</text>
<text x="238.2" y="97.3">IPK</text>
<text x="245.9" y="97.3">SE</text>
<text x="245.9" y="99.8">CT</text>
<text x="250.1" y="96">2</text>
<text x="250.1" y="98.6">3</text>
<text x="250.1" y="101.1">4</text>
<text x="36.4" y="107.5">1</text>
<text x="53.2" y="107.5">8</text>
<text x="162.1" y="104" transform="rotate(-90 162.1 104)">1</text>
<text x="164.6" y="104" transform="rotate(-90 164.6 104)">2</text>
<text x="167.2" y="104" transform="rotate(-90 167.2 104)">3</text>
<text x="169.7" y="104" transform="rotate(-90 169.7 104)">4</text>
<text x="172.2" y="104" transform="rotate(-90 172.2 104)">5</text>
<text x="238.2" y="102.4">FB</text>
<text x="243.9" y="102.4">GND</text>
<text x="36.4" y="110">2</text>
<text x="36.4" y="112.5">3</text>
<text x="38.8" y="108.7">VCC</text>
<text x="38.8" y="111.3">HIN</text>
<text x="38.8" y="113.8">LIN</text>
<text x="48.7" y="111.3">HO</text>
<text x="49.1" y="113.8">VS</text>
<text x="49.1" y="108.7">VB</text>
<text x="53.2" y="112.5">6</text>
<text x="53.2" y="110">7</text>
<text x="36.4" y="115.1">4</text>
<text x="38.8" y="116.4">GND</text>
<text x="49.1" y="116.4">LO</text>
<text x="53.2" y="115.1">5</text>
<text x="216.8" y="136.7">1</text>
<text x="219.1" y="137.9">ADJ(GND)</text>
<text x="216.8" y="139.2">2</text>
<text x="216.8" y="141.8">3</text>
<text x="219.1" y="140.5">VOUT(TAB)</text>
<text x="219.1" y="143">VIN</text>
<text x="235.6" y="140.5">TAB</text>
<text x="241.2" y="139.2">4</text>
<text x="36.4" y="172.2">1</text>
<text x="38.8" y="173.5">VCC</text>
<text x="49.1" y="173.5">VB</text>
<text x="53.2" y="172.2">8</text>
<text x="36.4" y="174.8">2</text>
<text x="36.4" y="177.3">3</text>
<text x="36.4" y="179.9">4</text>
<text x="38.8" y="176">HIN</text>
<text x="38.8" y="178.6">LIN</text>
<text x="48.7" y="176">HO</text>
<text x="49.1" y="178.6">VS</text>
<text x="53.2" y="179.9">5</text>
<text x="53.2" y="177.3">6</text>
<text x="53.2" y="174.8">7</text>
<text x="38.8" y="181.1">GND</text>
<text x="49.1" y="181.1">LO</text>
</g>
</svg>
